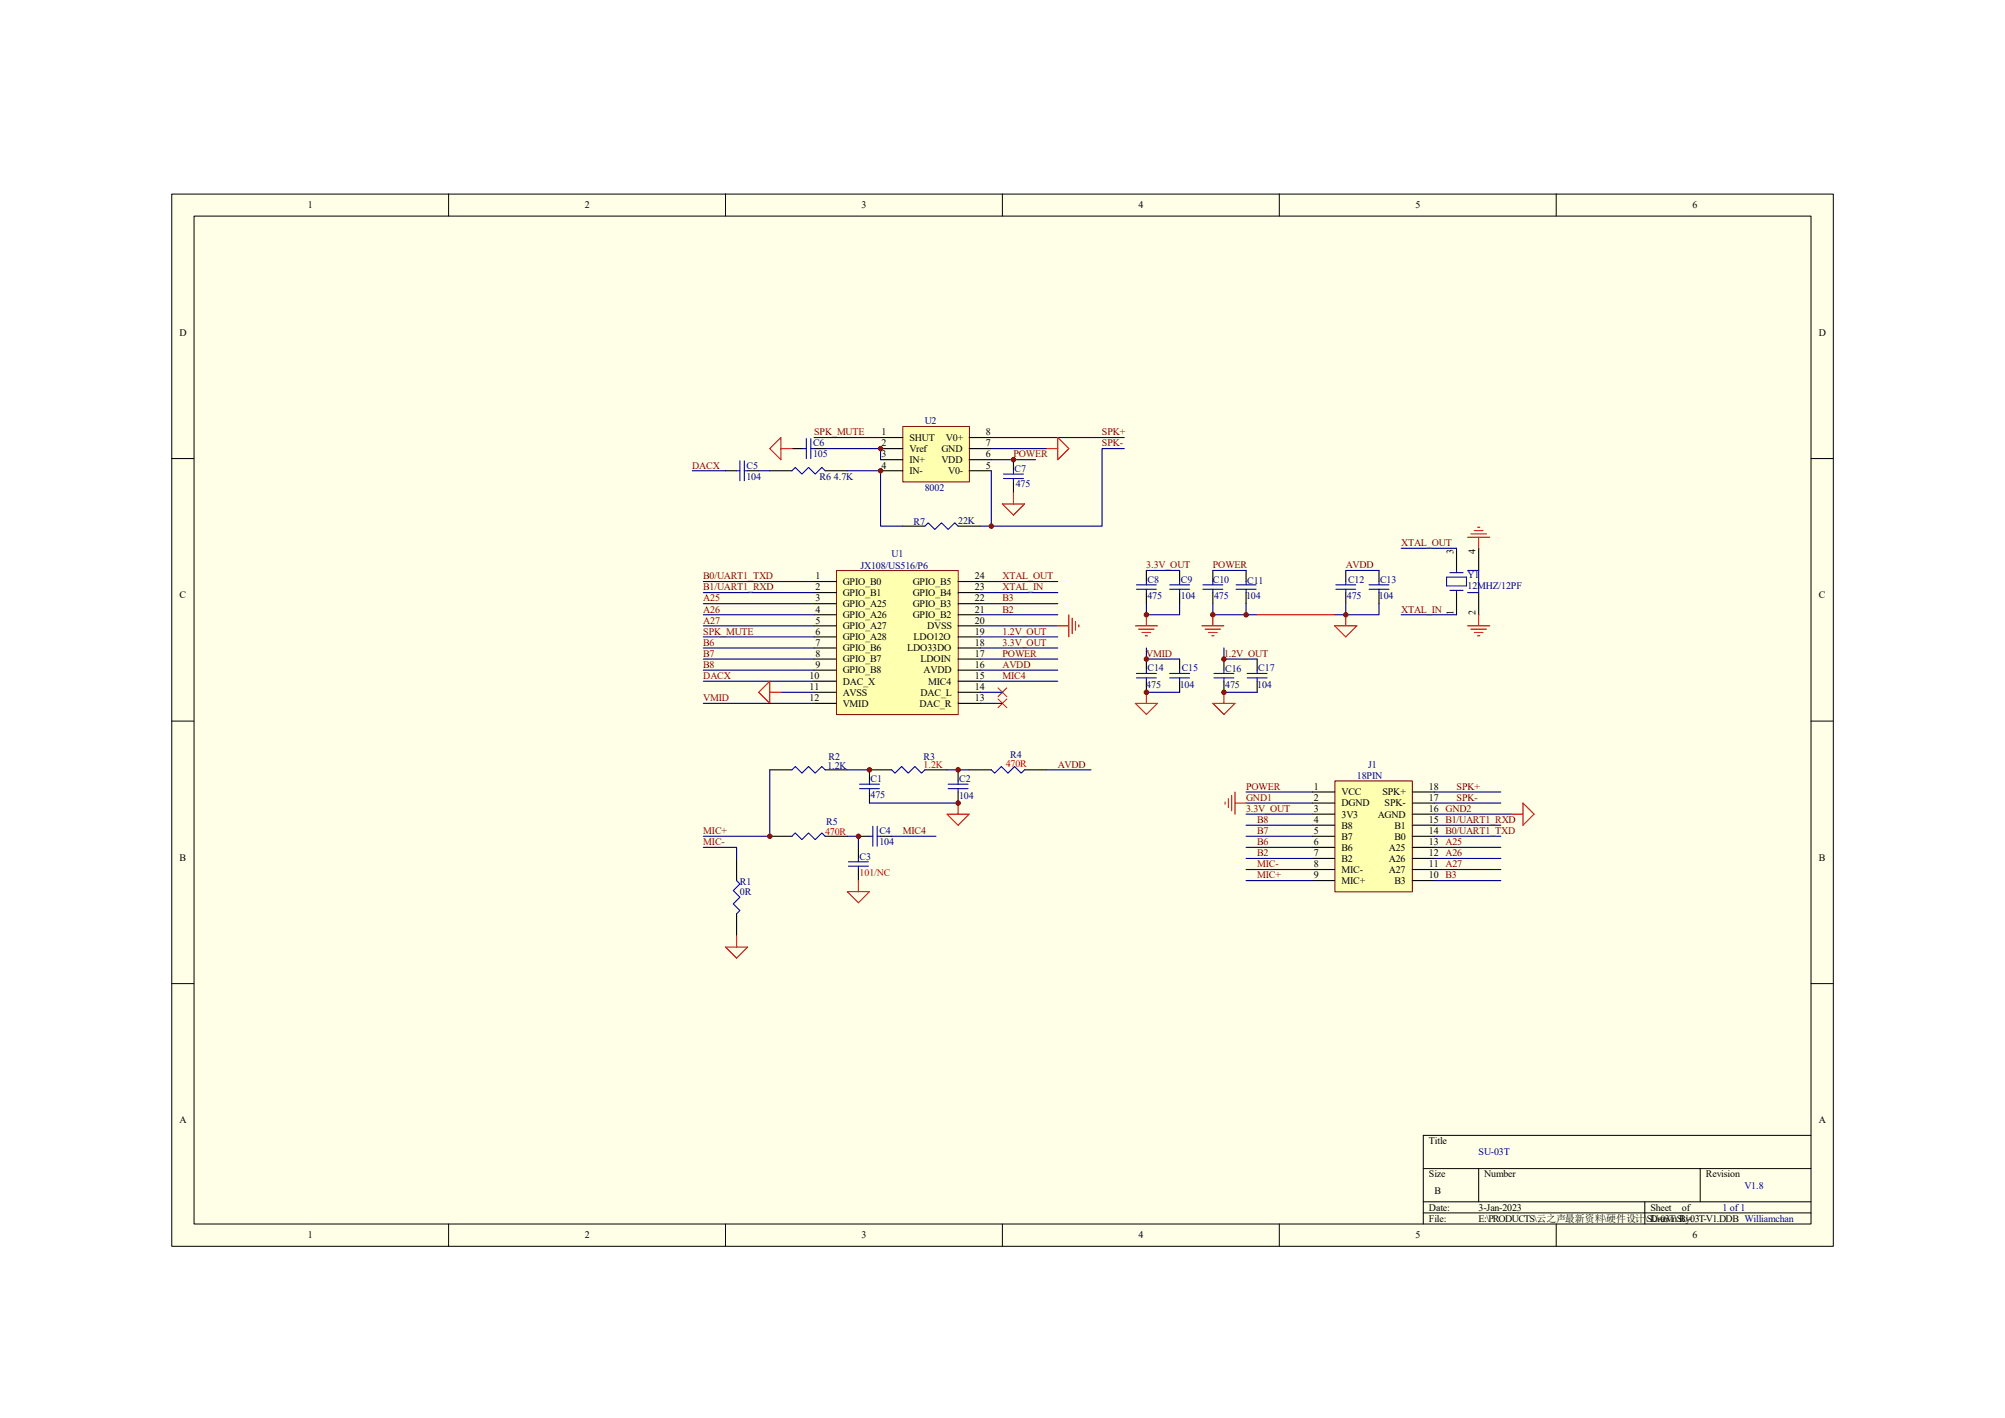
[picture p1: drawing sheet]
<svg xmlns="http://www.w3.org/2000/svg" width="297mm" height="210mm" viewBox="0 0 297 210" stroke-linecap="round" stroke-linejoin="round" font-family="sans-serif">
<path d="M25.4 28.7h246.2v155.9h-246.2z" fill-rule="evenodd" fill="#ffffe8"/>
<g fill="none" stroke="#000" stroke-width=".15">
<path d="M25.4 28.7h246.2v155.9h-246.2zM28.7 32h239.6v149.3h-239.6zM66.5 28.7v3.3M107.5 28.7v3.3M148.5 28.7v3.3M189.5 28.7v3.3M230.5 28.7v3.3M25.4 67.9h3.3M268.3 67.9h3.2M25.4 106.8h3.3M268.3 106.8h3.2M25.4 145.7h3.3"/>
<path d="M268.3 145.7h3.2M210.8 173.1h57.5M210.8 178h57.5M210.8 179.6h57.5M219 173.1v4.9M243.6 178v3.3M251.8 173.1v4.9M268.3 168.1h-57.5v13.2M66.5 181.3v3.2M107.5 181.3v3.2M148.5 181.3v3.2M189.5 181.3v3.2"/>
<path d="M230.5 181.3v3.2"/>
</g>
<path d="M133.7 63.2h9.9v8.2h-9.9z" fill-rule="evenodd" fill="#ffffb0"/>
<path d="M133.7 63.2h9.9v8.2h-9.9z" fill="none" stroke="#800000" stroke-width=".15"/>
<g fill="none" stroke="#000" stroke-width=".16">
<path d="M107.5 69.7h1.6M110.7 69.7h1.7M114 69.7h3.3M117.3 66.4h1.7M120.6 66.4h1.6M122.2 69.7h3.3M130.4 64.8h3.3M130.4 66.4h3.3M130.4 68.1h3.3M130.4 69.7h3.3M133.7 77.9h3.3M141.9 77.9h3.3"/>
<path d="M143.6 64.8h3.2M143.6 66.4h3.2M143.6 68.1h3.2M143.6 69.7h3.2M150.1 68.1v1.6M150.1 71.4v1.6"/>
</g>
<path d="M112.4 69.7h1.6M120.6 64.8h9.8M122.2 66.4h8.2v1.7M125.5 69.7h4.9v8.2h3.3M146.8 64.8h19.7M146.8 66.4h8.2M146.8 69.7v8.2M146.8 68.1h6.6" fill="none" stroke="#000080" stroke-width=".16"/>
<g fill="none" stroke="#00f" stroke-width=".16">
<path d="M109.1 69.7h.5M109.6 68.2v3M110.3 69.7h.4M110.3 68.2v3M117.3 69.7l.5-.5 1 1 1-1 1 1 .9-1 .5 .5M119 66.4h.4M119.4 65v2.9M120.1 66.4h.5M120.1 65v2.9M137 77.9l.5-.5 1 1 1-1 .9 1 1-1 .5 .5M148.6 70.9h3M148.6 70.2h3"/>
<path d="M150.1 69.7v.5M150.1 70.9v.5"/>
</g>
<path d="M123.9 84.5h18v21.3h-18z" fill-rule="evenodd" fill="#ffffb0"/>
<path d="M123.9 84.5h18v21.3h-18z" fill="none" stroke="#800000" stroke-width=".15"/>
<g fill="none" stroke="#000" stroke-width=".16">
<path d="M120.6 86.1h3.3M120.6 87.8h3.3M120.6 89.4h3.3M120.6 91h3.3M120.6 92.7h3.3M120.6 94.3h3.3M120.6 96h3.3M120.6 97.6h3.3M120.6 99.2h3.3M141.9 86.1h3.3M141.9 87.8h3.3M141.9 89.4h3.3"/>
<path d="M141.9 91h3.3M141.9 92.7h3.3M141.9 94.3h3.3M141.9 96h3.3M141.9 97.6h3.3M141.9 99.2h3.3M169.8 84.5v1.6M169.8 87.8v1.6M169.8 97.6v1.6M174.7 84.5v1.6M174.7 87.8v1.6M174.7 97.6v1.6"/>
<path d="M179.7 84.5v1.6M179.7 87.8v1.6M181.3 97.6v1.6M184.6 84.5v1.6M184.6 87.8v1.6M186.2 97.6v1.6M199.3 84.5v1.6M199.3 87.8v1.6M204.3 84.5v1.6M204.3 87.8v1.6M215.8 81.2v3.3M215.8 87.8v3.2"/>
<path d="M219 81.2v3.3M219 87.8v3.2M114 114h3.3M120.6 100.9h3.3M120.6 102.5h3.3M120.6 104.2h3.3M122.2 114h3.3M128.8 117.3v1.6M132.1 114h-3.3v1.6M137 114h3.3M141.9 100.9h3.3M141.9 102.5h3.3"/>
<path d="M141.9 104.2h3.3M141.9 114v1.6M141.9 117.3v1.6M143.6 114h3.2M151.8 114h3.2M169.8 100.9v1.6M174.7 100.9v1.6M181.3 100.9v1.6M186.2 100.9v1.6M109.1 127.1v3.3M109.1 135.3v3.3M114 123.9h3.3"/>
<path d="M122.2 123.9h3.3M127.2 123.9h1.6M127.2 125.5v1.6M127.2 128.8v1.6M130.4 123.9h1.7"/>
</g>
<g fill="none" stroke="#000080" stroke-width=".16">
<path d="M102.5 69.7h5M166.5 66.4h-3.2v11.5h-18.1M104.2 86.1h16.4M104.2 87.8h16.4M104.2 89.4h16.4M104.2 91h16.4M104.2 92.7h16.4M104.2 94.3h16.4M104.2 96h16.4M104.2 97.6h16.4M104.2 99.2h16.4M145.2 86.1h11.5"/>
<path d="M145.2 87.8h11.5M145.2 89.4h11.5M145.2 91h11.5M145.2 92.7h11.5M145.2 94.3h11.5M145.2 96h11.5M145.2 97.6h11.5M145.2 99.2h11.5M169.8 89.4v1.6h4.9v-1.6M169.8 96v1.6h4.9M169.8 84.5h4.9M179.7 89.4v1.6h4.9v-1.6"/>
<path d="M179.7 84.5h4.9M181.3 96v1.6h4.9M184.6 91h1.6M197.7 91h1.6M199.3 89.4v1.6h5v-1.6M199.3 84.5h5M207.5 91h8.3M207.5 81.2h8.3M104.2 100.9h16.4M104.2 104.2h16.4M114 114v9.9h-9.8M115.7 102.5h4.9"/>
<path d="M125.5 114h3.3M128.8 118.9h13.1M140.3 114h3.3M145.2 100.9h11.5M145.2 102.5h3.3M145.2 104.2h3.3M155 114h6.6M169.8 102.5h4.9M181.3 102.5h4.9M104.2 125.5h4.9v1.6M125.5 123.9h1.7v1.6M132.1 123.9h6.5"/>
</g>
<g fill="none" stroke="#f00" stroke-width=".16">
<path d="M115.7 64.8v3.3l-1.7-1.7zM115.7 66.4h1.6M155 66.4h1.7M156.7 64.8l1.6 1.6-1.6 1.7zM156.7 92.7h1.6M158.3 91v3.3M158.8 91.5v2.3M159.3 92v1.3M159.8 92.5v.3M168.2 92.7h3.3M168.7 93.2h2.3M169.2 93.7h1.3"/>
<path d="M169.7 94.2h.3M169.8 91v1.7M178 92.7h3.3M178.5 93.2h2.3M179 93.7h1.3M179.5 94.2h.3M179.7 91v1.7M197.7 92.7h3.3l-1.7 1.6zM199.3 91v1.7M114 100.9v3.3l-1.6-1.7zM114 102.5h1.7M141.9 118.9v1.7"/>
<path d="M168.2 104.2h3.3l-1.7 1.6zM169.8 102.5v1.7M179.7 104.2h3.2l-1.6 1.6zM181.3 102.5v1.7M109.1 138.6v1.7M125.5 132.1h3.3l-1.6 1.6zM127.2 130.4v1.7M140.3 120.6h3.3l-1.7 1.6zM107.5 140.3h3.2l-1.6 1.6z"/>
</g>
<path d="M147.8 101.9l1.3 1.3M147.8 103.5l1.3 1.3M149.1 101.9l-1.3 1.3M149.1 103.5l-1.3 1.3" fill="none" stroke="#f00" stroke-width=".15"/>
<g fill="none" stroke="#00f" stroke-width=".16">
<path d="M168.3 87.3h3M168.3 86.6h3M168.3 99.7h3M169.8 86.1v.5M169.8 87.3v.5M169.8 99.2v.5M173.3 87.3h2.9M173.3 86.6h2.9M173.3 99.7h2.9M174.7 86.1v.5M174.7 87.3v.5M174.7 99.2v.5"/>
<path d="M178.2 87.3h2.9M178.2 86.6h2.9M179.7 86.1v.5M179.7 87.3v.5M179.8 99.7h3M181.3 99.2v.5M183.1 87.3h3M183.1 86.6h3M184.6 86.1v.5M184.6 87.3v.5M184.7 99.7h3M186.2 99.2v.5"/>
<path d="M197.9 87.3h2.9M197.9 86.6h2.9M199.3 86.1v.5M199.3 87.3v.5M202.8 87.3h2.9M202.8 86.6h2.9M204.3 86.1v.5M204.3 87.3v.5M214.3 85.5h2.9v1.3h-2.9zM214.8 84.8h1.9M214.8 87.4h1.9M215.8 84.5v.3"/>
<path d="M215.8 87.4v.4M217.4 84.5h1.6v3.3h-1.6M117.3 114l.5-.5 1 1 1-1 1 1 .9-1 .5 .5M127.3 116.8h3M127.3 116.1h3M128.8 115.6v.5M128.8 116.8v.5M132.1 114l.5 .5 1-1 .9 1 1-1 1 1 .5-.5M140.4 116.8h3M140.4 116.1h3M141.9 115.6v.5M141.9 116.8v.5"/>
<path d="M146.8 114l.5 .5 1-1 1 1 1-1 1 1 .5-.5M168.3 100.4h3M169.8 100.4v.5M173.3 100.4h2.9M174.7 100.4v.5M179.8 100.4h3M181.3 100.4v.5M184.7 100.4h3M186.2 100.4v.5M109.1 130.4l.5 .5-1 1 1 1-1 1 1 .9-.5 .5M117.3 123.9l.5-.5 1 .9 1-.9 1 .9 .9-.9 .5 .5M125.7 127.6h2.9"/>
<path d="M125.7 128.3h2.9M127.2 127.1v.5M127.2 128.3v.5M128.8 123.9h.5M129.3 122.4v2.9M129.9 123.9h.5M129.9 122.4v2.9"/>
</g>
<path d="M197.7 115.7h11.5v16.4h-11.5z" fill-rule="evenodd" fill="#ffffb0"/>
<path d="M197.7 115.7h11.5v16.4h-11.5z" fill="none" stroke="#800000" stroke-width=".15"/>
<g fill="none" stroke="#000" stroke-width=".16">
<path d="M194.4 117.3h3.3M194.4 118.9h3.3M209.2 117.3h3.3M209.2 118.9h3.3M194.4 120.6h3.3M194.4 122.2h3.3M194.4 123.9h3.3M194.4 125.5h3.3M194.4 127.1h3.3M194.4 128.8h3.3M194.4 130.4h3.3M209.2 120.6h3.3"/>
<path d="M209.2 122.2h3.3M209.2 123.9h3.3M209.2 125.5h3.3M209.2 127.1h3.3M209.2 128.8h3.3M209.2 130.4h3.3"/>
</g>
<g fill="none" stroke="#000080" stroke-width=".16">
<path d="M184.6 118.9h9.8M184.6 117.3h9.8M212.5 118.9h9.8M212.5 117.3h9.8M184.6 130.4h9.8M184.6 128.8h9.8M184.6 127.1h9.8M184.6 125.5h9.8M184.6 123.9h9.8M184.6 122.2h9.8M184.6 120.6h9.8M212.5 130.4h9.8"/>
<path d="M212.5 128.8h9.8M212.5 127.1h9.8M212.5 125.5h9.8M212.5 123.9h9.8M212.5 122.2h9.8M212.5 120.6h11.5"/>
</g>
<g fill="none" stroke="#f00" stroke-width=".16">
<path d="M148.5 74.6h3.3l-1.7 1.7zM150.1 73v1.6M217.4 79.6h3.3M217.9 79.1h2.3M218.4 78.6h1.3M218.9 78.1h.3M219 79.6v1.6M217.4 92.7h3.3M217.9 93.2h2.3M218.4 93.7h1.3M218.9 94.2h.3M219 91v1.7"/>
<path d="M181.5 118.8v.3M182 118.3v1.3M182.4 117.8v2.3M182.9 117.3v3.3M182.9 118.9h1.7M225.6 118.9l1.6 1.7-1.6 1.6zM224 120.6h1.6"/>
</g>
<path d="M186.2 91h11.5" fill="none" stroke="#bf0000" stroke-width=".16"/>
<circle cx="130.4" cy="66.4" r=".33" fill="#800000"/>
<circle cx="130.4" cy="66.4" r=".33" fill="none" stroke="#800000" stroke-width=".15"/>
<circle cx="130.4" cy="69.7" r=".33" fill="#800000"/>
<circle cx="130.4" cy="69.7" r=".33" fill="none" stroke="#800000" stroke-width=".15"/>
<circle cx="146.8" cy="77.9" r=".33" fill="#800000"/>
<circle cx="146.8" cy="77.9" r=".33" fill="none" stroke="#800000" stroke-width=".15"/>
<circle cx="150.1" cy="68.1" r=".33" fill="#800000"/>
<circle cx="150.1" cy="68.1" r=".33" fill="none" stroke="#800000" stroke-width=".15"/>
<circle cx="179.7" cy="91" r=".33" fill="#800000"/>
<circle cx="179.7" cy="91" r=".33" fill="none" stroke="#800000" stroke-width=".15"/>
<circle cx="184.6" cy="91" r=".33" fill="#800000"/>
<circle cx="184.6" cy="91" r=".33" fill="none" stroke="#800000" stroke-width=".15"/>
<circle cx="199.3" cy="91" r=".33" fill="#800000"/>
<circle cx="199.3" cy="91" r=".33" fill="none" stroke="#800000" stroke-width=".15"/>
<circle cx="169.8" cy="91" r=".33" fill="#800000"/>
<circle cx="169.8" cy="91" r=".33" fill="none" stroke="#800000" stroke-width=".15"/>
<circle cx="127.2" cy="123.9" r=".33" fill="#800000"/>
<circle cx="127.2" cy="123.9" r=".33" fill="none" stroke="#800000" stroke-width=".15"/>
<circle cx="128.8" cy="114" r=".33" fill="#800000"/>
<circle cx="128.8" cy="114" r=".33" fill="none" stroke="#800000" stroke-width=".15"/>
<circle cx="141.9" cy="114" r=".33" fill="#800000"/>
<circle cx="141.9" cy="114" r=".33" fill="none" stroke="#800000" stroke-width=".15"/>
<circle cx="141.9" cy="118.9" r=".33" fill="#800000"/>
<circle cx="141.9" cy="118.9" r=".33" fill="none" stroke="#800000" stroke-width=".15"/>
<circle cx="114" cy="123.9" r=".33" fill="#800000"/>
<circle cx="114" cy="123.9" r=".33" fill="none" stroke="#800000" stroke-width=".15"/>
<circle cx="169.8" cy="97.6" r=".33" fill="#800000"/>
<circle cx="169.8" cy="97.6" r=".33" fill="none" stroke="#800000" stroke-width=".15"/>
<circle cx="169.8" cy="102.5" r=".33" fill="#800000"/>
<circle cx="169.8" cy="102.5" r=".33" fill="none" stroke="#800000" stroke-width=".15"/>
<circle cx="181.3" cy="97.6" r=".33" fill="#800000"/>
<circle cx="181.3" cy="97.6" r=".33" fill="none" stroke="#800000" stroke-width=".15"/>
<circle cx="181.3" cy="102.5" r=".33" fill="#800000"/>
<circle cx="181.3" cy="102.5" r=".33" fill="none" stroke="#800000" stroke-width=".15"/>
<g font-size="1.5">
<text x="45.6" y="30.9">1</text>
<text x="86.6" y="30.9">2</text>
<text x="127.6" y="30.9">3</text>
<text x="168.7" y="30.9">4</text>
<text x="209.7" y="30.9">5</text>
<text x="250.7" y="30.9">6</text>
<text x="26.6" y="49.7">D</text>
<text x="269.4" y="49.7">D</text>
<text x="130.6" y="64.5">1</text>
<text x="134.7" y="65.3">SHUT</text>
<text x="140.1" y="65.3">V0+</text>
<text x="146" y="64.5">8</text>
<text x="130.6" y="66.1">2</text>
<text x="130.6" y="67.7">3</text>
<text x="130.6" y="69.4">4</text>
<text x="134.7" y="66.9">Vref</text>
<text x="134.7" y="68.6">IN+</text>
<text x="134.7" y="70.2">IN-</text>
<text x="139.4" y="68.6">VDD</text>
<text x="139.4" y="66.9">GND</text>
<text x="140.5" y="70.2">V0-</text>
<text x="146" y="69.4">5</text>
<text x="146" y="67.7">6</text>
<text x="146" y="66.1">7</text>
<text x="215.3" y="82" transform="rotate(-90 215.3 82)">3</text>
<text x="218.6" y="82" transform="rotate(-90 218.6 82)">4</text>
<text x="26.6" y="88.6">C</text>
<text x="120.8" y="85.8">1</text>
<text x="120.8" y="87.4">2</text>
<text x="120.8" y="89.1">3</text>
<text x="124.8" y="86.6">GPIO_B0</text>
<text x="124.8" y="88.3">GPIO_B1</text>
<text x="124.8" y="89.9">GPIO_A25</text>
<text x="135.2" y="89.9">GPIO_B3</text>
<text x="135.2" y="88.3">GPIO_B4</text>
<text x="135.2" y="86.6">GPIO_B5</text>
<text x="144.4" y="89.1">22</text>
<text x="144.4" y="87.4">23</text>
<text x="144.4" y="85.8">24</text>
<text x="269.4" y="88.6">C</text>
<text x="120.8" y="90.7">4</text>
<text x="120.8" y="92.4">5</text>
<text x="120.8" y="94">6</text>
<text x="120.8" y="95.6">7</text>
<text x="124.8" y="91.5">GPIO_A26</text>
<text x="124.8" y="93.2">GPIO_A27</text>
<text x="124.8" y="94.8">GPIO_A28</text>
<text x="135.2" y="91.5">GPIO_B2</text>
<text x="135.3" y="94.8">LDO12O</text>
<text x="137.3" y="93.2">DVSS</text>
<text x="144.4" y="95.6">18</text>
<text x="144.4" y="94">19</text>
<text x="144.4" y="92.4">20</text>
<text x="144.4" y="90.7">21</text>
<text x="215.3" y="91.1" transform="rotate(-90 215.3 91.1)">1</text>
<text x="218.6" y="91.1" transform="rotate(-90 218.6 91.1)">2</text>
<text x="119.9" y="100.5">10</text>
<text x="120.8" y="97.3">8</text>
<text x="120.8" y="98.9">9</text>
<text x="124.8" y="96.5">GPIO_B6</text>
<text x="124.8" y="98.1">GPIO_B7</text>
<text x="124.8" y="99.7">GPIO_B8</text>
<text x="124.8" y="101.4">DAC_X</text>
<text x="134.4" y="96.5">LDO33DO</text>
<text x="136.4" y="98.1">LDOIN</text>
<text x="136.8" y="99.7">AVDD</text>
<text x="137.5" y="101.4">MIC4</text>
<text x="144.4" y="100.5">15</text>
<text x="144.4" y="98.9">16</text>
<text x="144.4" y="97.3">17</text>
<text x="119.9" y="102.2">11</text>
<text x="119.9" y="103.8">12</text>
<text x="124.8" y="103">AVSS</text>
<text x="124.8" y="104.6">VMID</text>
<text x="136.2" y="104.6">DAC_R</text>
<text x="136.4" y="103">DAC_L</text>
<text x="144.4" y="103.8">13</text>
<text x="144.4" y="102.2">14</text>
<text x="194.6" y="117">1</text>
<text x="194.6" y="118.6">2</text>
<text x="198.7" y="117.8">VCC</text>
<text x="198.7" y="119.4">DGND</text>
<text x="204.8" y="117.8">SPK+</text>
<text x="205.1" y="119.4">SPK-</text>
<text x="211.7" y="118.6">17</text>
<text x="211.7" y="117">18</text>
<text x="194.6" y="120.2">3</text>
<text x="194.6" y="121.9">4</text>
<text x="194.6" y="123.5">5</text>
<text x="194.6" y="125.2">6</text>
<text x="198.7" y="121.1">3V3</text>
<text x="198.7" y="122.7">B8</text>
<text x="198.7" y="124.3">B7</text>
<text x="198.7" y="126">B6</text>
<text x="204.1" y="121.1">AGND</text>
<text x="205.7" y="126">A25</text>
<text x="206.6" y="124.3">B0</text>
<text x="206.6" y="122.7">B1</text>
<text x="211.7" y="125.2">13 A25</text>
<text x="211.7" y="123.5">14 B0/UART1_TXD</text>
<text x="211.7" y="121.9">15 B1/UART1_RXD</text>
<text x="211.7" y="120.2">16 GND2</text>
<text x="26.6" y="127.5">B</text>
<text x="194.6" y="126.8">7</text>
<text x="194.6" y="128.4">8</text>
<text x="194.6" y="130.1">9</text>
<text x="198.7" y="127.6">B2</text>
<text x="198.7" y="129.3">MIC-</text>
<text x="198.7" y="130.9">MIC+</text>
<text x="205.7" y="129.3">A27</text>
<text x="205.7" y="127.6">A26</text>
<text x="206.6" y="130.9">B3</text>
<text x="211.7" y="130.1">10 B3</text>
<text x="211.7" y="128.4">11 A27</text>
<text x="211.7" y="126.8">12 A26</text>
<text x="269.4" y="127.5">B</text>
<text x="26.6" y="166.3">A</text>
<text x="269.4" y="166.3">A</text>
<text x="211.7" y="169.5">Title</text>
<text x="211.7" y="174.4">Size</text>
<text x="211.7" y="179.3">Date:</text>
<text x="212.5" y="176.8">B</text>
<text x="219" y="179.3">3-Jan-2023</text>
<text x="219.8" y="174.4">Number</text>
<text x="244.5" y="179.3">Sheet</text>
<text x="249.1" y="179.3">of</text>
<text x="252.7" y="174.4">Revision</text>
<text x="45.6" y="183.4">1</text>
<text x="86.6" y="183.4">2</text>
<text x="127.6" y="183.4">3</text>
<text x="168.7" y="183.4">4</text>
<text x="209.7" y="183.4">5</text>
<text x="211.7" y="180.9">File:</text>
<text x="219" y="180.9">E:\PRODUCTS\云之声最新资料\硬件设计\</text>
<text x="244" y="180.9">SDr0wnSU-:</text>
<text x="244.6" y="180.9">U-a3T\ By03T-V1.DDB Williamchan</text>
<text x="250.7" y="183.4">6</text>
</g>
<g font-size="1.5" fill="#800000">
<text x="120.6" y="64.5">SPK_MUTE</text>
<text x="163.2" y="64.5">SPK+</text>
<text x="102.5" y="69.4">DACX</text>
<text x="150.1" y="67.7">POWER</text>
<text x="163.2" y="66.1">SPK-</text>
<text x="207.6" y="80.9">XTAL_OUT</text>
<text x="104.2" y="85.8">B0/UART1_TXD</text>
<text x="104.2" y="87.4">B1/UART1_RXD</text>
<text x="104.2" y="89.1">A25</text>
<text x="148.5" y="89.1">B3</text>
<text x="148.5" y="87.4">XTAL_IN</text>
<text x="148.5" y="85.8">XTAL_OUT</text>
<text x="169.8" y="84.2">3.3V_OUT</text>
<text x="179.7" y="84.2">POWER</text>
<text x="199.3" y="84.2">AVDD</text>
<text x="104.2" y="90.7">A26</text>
<text x="104.2" y="92.4">A27</text>
<text x="104.2" y="94">SPK_MUTE</text>
<text x="104.2" y="95.6">B6</text>
<text x="148.5" y="95.6">3.3V_OUT</text>
<text x="148.5" y="94">1.2V_OUT</text>
<text x="148.5" y="90.7">B2</text>
<text x="207.6" y="90.7">XTAL_IN</text>
<text x="104.2" y="97.3">B7</text>
<text x="104.2" y="98.9">B8</text>
<text x="104.2" y="100.5">DACX</text>
<text x="148.5" y="100.5">MIC4</text>
<text x="148.5" y="98.9">AVDD</text>
<text x="148.5" y="97.3">POWER</text>
<text x="169.8" y="97.3">VMID</text>
<text x="181.3" y="97.3">1.2V_OUT</text>
<text x="104.2" y="103.8">VMID</text>
<text x="156.7" y="113.7">AVDD</text>
<text x="184.6" y="117">POWER</text>
<text x="184.6" y="118.6">GND1</text>
<text x="215.8" y="117">SPK+</text>
<text x="215.8" y="118.6">SPK-</text>
<text x="104.2" y="123.5">MIC+</text>
<text x="104.2" y="125.2">MIC-</text>
<text x="133.7" y="123.5">MIC4</text>
<text x="184.6" y="120.2">3.3V_OUT</text>
<text x="186.2" y="121.9">B8</text>
<text x="186.2" y="123.5">B7</text>
<text x="186.2" y="125.2">B6</text>
<text x="186.2" y="126.8">B2</text>
<text x="186.2" y="130.1">MIC+</text>
<text x="186.2" y="128.4">MIC-</text>
</g>
<g font-size="1.5" fill="#000080">
<text x="137" y="62.8">U2</text>
<text x="110.6" y="69.4">C5</text>
<text x="110.6" y="71">104</text>
<text x="120.4" y="66.1">C6</text>
<text x="120.4" y="67.7">105</text>
<text x="121.4" y="71">R6</text>
<text x="123.5" y="71">4.7K</text>
<text x="150.3" y="69.9">C7</text>
<text x="135.3" y="77.8">R7</text>
<text x="137" y="72.7">8002</text>
<text x="141.9" y="77.6">22K</text>
<text x="150.5" y="72.2">475</text>
<text x="132.1" y="82.5">U1</text>
<text x="127.5" y="84.3">JX108/US516/P6</text>
<text x="170" y="86.3">C8</text>
<text x="170" y="88.7">475</text>
<text x="174.9" y="86.3">C9</text>
<text x="174.9" y="88.7">104</text>
<text x="179.7" y="86.3">C10</text>
<text x="179.8" y="88.7">475</text>
<text x="184.6" y="88.7">104</text>
<text x="184.7" y="86.4">C11</text>
<text x="199.5" y="88.7">475</text>
<text x="199.7" y="86.3">C12</text>
<text x="204.3" y="88.7">104</text>
<text x="204.4" y="86.3">C13</text>
<text x="217.4" y="85.6">Y1</text>
<text x="217.4" y="87.3">12MHZ/12PF</text>
<text x="169.8" y="101.9">475</text>
<text x="170" y="99.4">C14</text>
<text x="174.8" y="101.9">104</text>
<text x="175" y="99.4">C15</text>
<text x="181.5" y="99.6">C16</text>
<text x="181.5" y="101.9">475</text>
<text x="186.2" y="101.9">104</text>
<text x="186.4" y="99.4">C17</text>
<text x="122.6" y="113.8">1.2K</text>
<text x="122.7" y="112.5">R2</text>
<text x="136.8" y="112.5">R3</text>
<text x="149.6" y="112.2">R4</text>
<text x="202.6" y="113.7">J1</text>
<text x="128.9" y="115.8">C1</text>
<text x="128.9" y="118.1">475</text>
<text x="142.1" y="115.8">C2</text>
<text x="142.1" y="118.3">104</text>
<text x="201" y="115.3">18PIN</text>
<text x="122.4" y="122.2">R5</text>
<text x="130.3" y="123.5">C4</text>
<text x="130.3" y="125.2">104</text>
<text x="109.6" y="131.1">R1</text>
<text x="127.3" y="127.3">C3</text>
<text x="109.6" y="132.5">0R</text>
<text x="219" y="171.1">SU-03T</text>
<text x="255.1" y="179.3">1 of1</text>
<text x="258.4" y="176">V1.8</text>
</g>
<g font-size="1.5" fill="#f00">
<text x="136.8" y="113.7">1.2K</text>
<text x="149" y="113.5">470R</text>
<text x="122.2" y="123.7">470R</text>
<text x="127.3" y="129.8">101/NC</text>
</g>
</svg>
